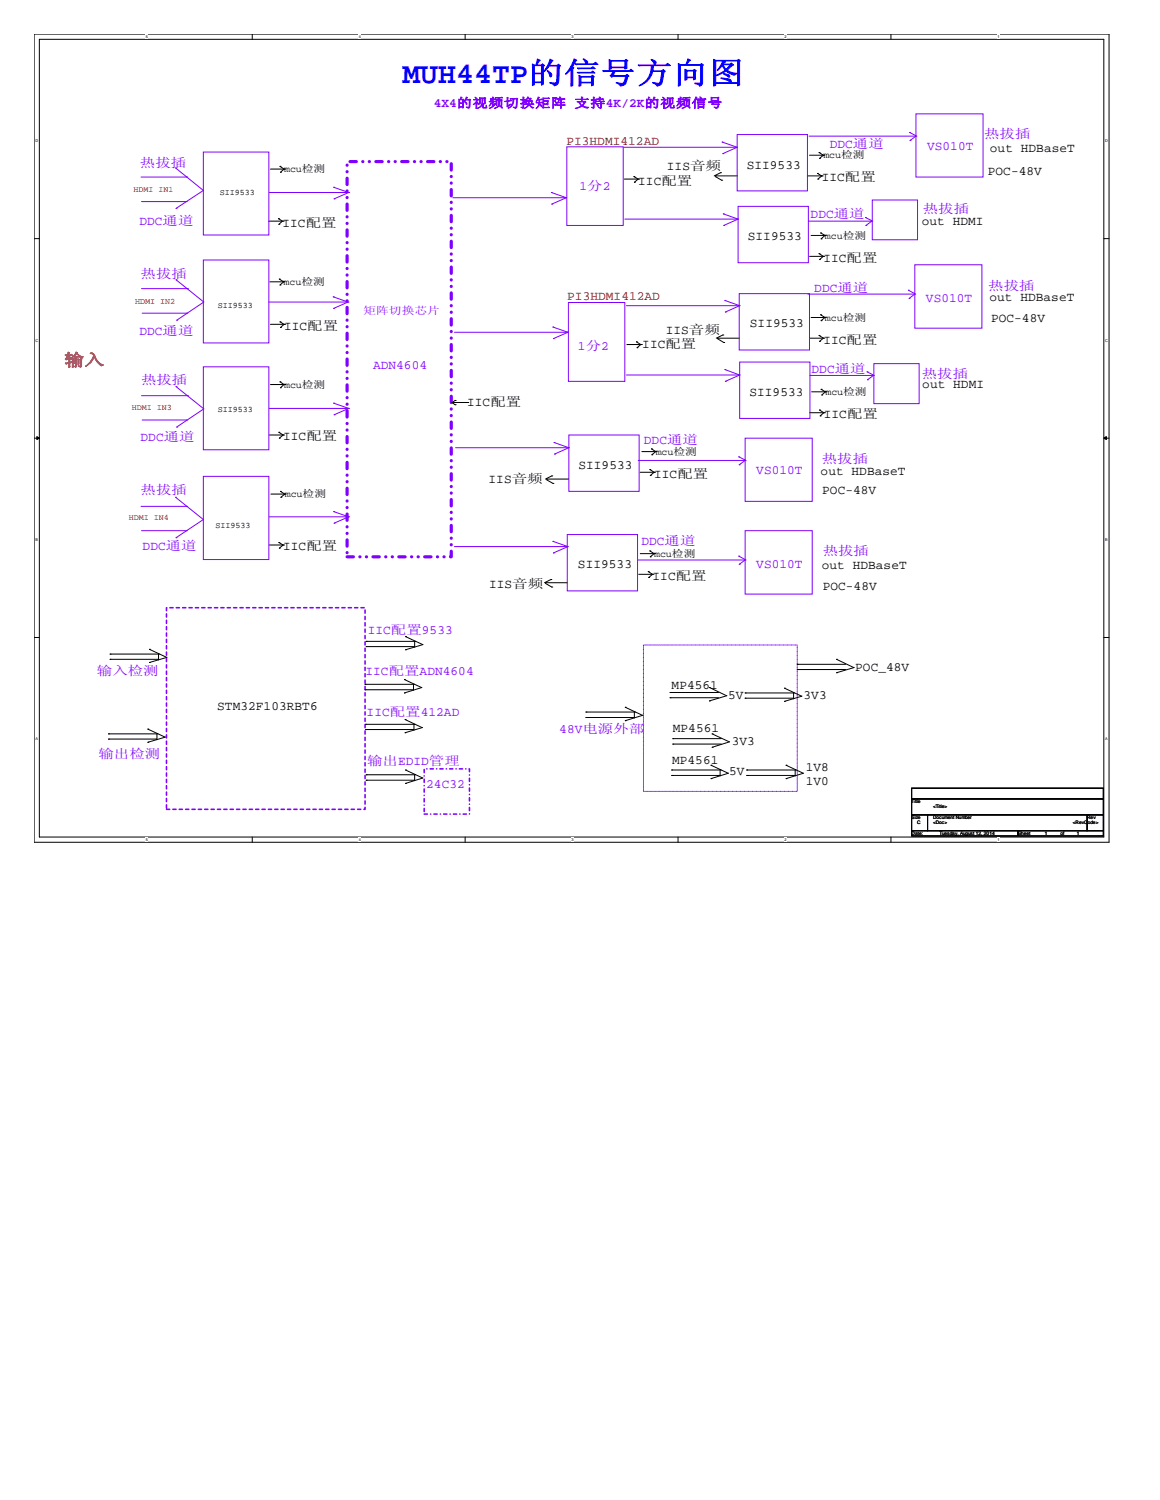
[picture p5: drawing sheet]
<svg xmlns="http://www.w3.org/2000/svg" width="216mm" height="279mm" viewBox="0 0 216 279" stroke-linecap="round" stroke-linejoin="round" font-family="sans-serif">
<path d="M6.3 6.4h200.1v150.5h-200.1zM7.3 7.3h198.1v148.6h-198.1z" fill="none" stroke="#000" stroke-width=".19"/>
<g fill="#fff">
<path d="M27.1 6.5h.4v.8h-.4z"/>
<path d="M27.1 156h.4v.8h-.4z"/>
</g>
<path d="M46.9 6.4v.9M46.9 155.9v1" fill="none" stroke="#000" stroke-width=".19"/>
<g fill="#fff">
<path d="M66.8 6.5h.3v.8h-.3z"/>
<path d="M66.8 156h.3v.8h-.3z"/>
</g>
<path d="M86.6 6.4v.9M86.6 155.9v1" fill="none" stroke="#000" stroke-width=".19"/>
<g fill="#fff">
<path d="M106.4 6.5h.4v.8h-.4z"/>
<path d="M106.4 156h.4v.8h-.4z"/>
</g>
<path d="M126.2 6.4v.9M126.2 155.9v1" fill="none" stroke="#000" stroke-width=".19"/>
<g fill="#fff">
<path d="M146 6.5h.4v.8h-.4z"/>
<path d="M146 156h.4v.8h-.4z"/>
</g>
<path d="M165.8 6.4v.9M165.8 155.9v1" fill="none" stroke="#000" stroke-width=".19"/>
<g fill="#fff">
<path d="M185.6 6.5h.4v.8h-.4z"/>
<path d="M185.6 156h.4v.8h-.4z"/>
<path d="M6.6 25.9h.5v.8h-.5z"/>
<path d="M205.7 25.9h.5v.8h-.5z"/>
<path d="M6.6 63h.5v.8h-.5z"/>
<path d="M205.7 63h.5v.8h-.5z"/>
</g>
<path d="M6.3 44.4h1M205.4 44.4h1" fill="none" stroke="#000" stroke-width=".19"/>
<g fill="#fff">
<path d="M6.6 100.2h.5v.8h-.5z"/>
<path d="M205.7 100.2h.5v.8h-.5z"/>
</g>
<path d="M6.3 81.6h1M205.4 81.6h1" fill="none" stroke="#000" stroke-width=".19"/>
<g fill="#000" stroke="#000" stroke-width=".19">
<path d="M6.9 81.3l.4 .3-.4 .3z" fill-rule="evenodd"/>
<path d="M205.4 81.6l.5-.3v.6z" fill-rule="evenodd"/>
</g>
<g fill="#fff">
<path d="M6.6 137.3h.5v.8h-.5z"/>
<path d="M205.7 137.3h.5v.8h-.5z"/>
</g>
<g fill="none" stroke="#000" stroke-width=".19">
<path d="M50.3 31.5h2.7M52.1 31h.1M52.1 31l.8 .5-.7 .6M52.2 32.1h.1M53 31.5h.1M116.2 33.4h2.7M118 32.9h.1M118 32.9l.8 .5-.7 .6M118.1 34h.1M118.9 33.4h.1M133.1 32.8h.1M133.1 32.8h4.1"/>
<path d="M133.1 32.9l1.2 .7M134.1 32.2h.1M134.1 32.2l-1.2 .6M134.3 33.6h.1M150.4 32.8h2.6M150.7 28.9h2.6M152.1 32.3h.1M152.1 32.3l.9 .5-.8 .6M152.2 33.4h.1M152.4 28.4h.1M152.4 28.4l.8 .5-.7 .6M152.5 29.5h.1"/>
<path d="M153 32.8h.1M153.3 28.9h.1M50 41.2h2.7M50.2 52.5h2.7M51.8 40.7h.1M51.8 40.7l.8 .5-.7 .6M51.9 41.8h.1M52 52h.1M52 52l.8 .5-.7 .6M52.1 59.9h.1M52.1 53.1h.1M52.1 59.9l.8 .5-.7 .6"/>
<path d="M52.7 41.2h.1M52.9 52.5h.1M150.7 47.8h2.6M151 43.9h2.6M151 59.1h2.6M152.4 47.2h.1M152.4 47.2l.8 .6-.7 .5M152.5 48.3h.1M152.7 43.4h.1M152.7 58.6h.1M152.7 43.4l.8 .5-.7 .6M152.7 58.6l.8 .5-.7 .6"/>
<path d="M152.8 44.5h.1M152.8 59.7h.1M153.3 47.8h.1M153.6 43.9h.1M153.6 59.1h.1M50.3 60.4h2.7M50.3 71.6h2.7M52.1 71.1h.1M52.1 71.1l.8 .5-.7 .6M52.2 61h.1M52.2 72.2h.1M53 60.4h.1"/>
<path d="M53 71.6h.1M84.1 75h.1M84.1 75h3.1M84.1 75l.6 .4M84.7 74.6h.1M84.7 75.4h.1M84.7 74.6l-.6 .4M116.7 64.2h2.7M118.4 63.7h.1M118.4 63.7l.9 .5-.7 .6M118.6 64.8h.1M119.4 64.2h.1"/>
<path d="M133.5 63h.1M133.5 63h4.1M133.5 63.1l1.2 .7M134.5 62.4h.1M134.5 62.4l-1.2 .6M134.7 63.8h.1M150.7 63h2.6M150.7 76.9h2.8M151 73h2.8M152.4 62.5h.1M152.4 62.5l.8 .5-.7 .6M152.5 63.6h.1"/>
<path d="M152.5 76.4h.1M152.5 76.4l.8 .5-.6 .6M152.7 77.5h.1M152.8 72.5h.1M152.8 72.5l.8 .5-.6 .6M153 73.6h.1M153.3 63h.1M153.5 76.9h.1M153.8 73h.1M50.1 81h2.7M50.4 92h2.7M51.9 80.5h.1"/>
<path d="M51.9 80.5l.8 .5-.7 .6M52 81.6h.1M52.2 91.5h.1M52.2 91.5l.8 .5-.7 .6M52.3 92.6h.1M52.8 81h.1M53.1 92h.1M101.7 89.2h.1M101.7 89.4l1.2 .6M101.7 89.2h4.1M102.7 88.6h.1M102.7 88.6l-1.2 .6"/>
<path d="M102.9 90h.1M119.2 88h2.6M119.5 84.1h2.6M120.9 87.5h.1M120.9 87.5l.9 .5-.8 .6M121 88.6h.1M121.2 83.6h.1M121.2 83.6l.8 .5-.7 .6M121.3 84.7h.1M121.8 88h.1M122.1 84.1h.1M6.3 118.7h1"/>
<path d="M50.1 101.5h2.7M51.9 101h.1M51.9 101l.8 .5-.7 .6M52 102.1h.1M52.8 101.5h.1M68.2 119.5h.1M68.2 119.5h9M75.5 118.6h.1M75.5 118.6l3.2 1.5M77.2 119.5h.1M77.2 119.5v1.1M101.5 108.5h.1"/>
<path d="M101.5 108.7l1.2 .6M101.5 108.5h4.1M102.5 107.9h.1M102.5 107.9l-1.2 .6M102.7 109.3h.1M118.9 107h2.6M119.2 103.1h2.6M120.6 106.5h.1M120.6 106.5l.9 .5-.8 .6M120.7 107.6h.1M120.9 102.6h.1M120.9 102.6l.9 .5-.8 .6"/>
<path d="M121 103.7h.1M121.5 107h.1M121.8 103.1h.1M205.4 118.7h1M20.2 137.7h.1M20.2 136.7h.1M20.2 137.7h9M20.2 136.7h9M20.5 121.8h.1M20.5 122.8h.1M20.5 121.8h9M20.5 122.8h9"/>
<path d="M27.5 138.3h.1M27.5 135.8h.1M27.5 135.8l3.2 1.5M27.8 120.9h.1M27.8 123.4h.1M27.8 120.9l3.2 1.5M29.2 136.7h.1M29.2 136.7v1.1M29.5 121.8h.1M29.5 121.8v1.1M30.8 137.3l-3.3 1M31.1 122.4l-3.3 1"/>
<path d="M67.9 128.5h.1M67.9 127.5h.1M67.9 128.5h9.1M67.9 127.5h9.1M68 134.9h.1M68 135.9h.1M68 134.9h9M68 135.9h9M68.2 120.4h.1M68.2 120.4h9M75.3 129.1h.1M75.3 126.6h.1"/>
<path d="M75.3 126.6l3.1 1.5M75.4 134h.1M75.4 136.5h.1M75.4 134l3.1 1.5M75.5 121h.1M77 127.5h.1M77 127.5v1.1M77 134.9h.1M77 134.9v1.1M78.5 128.1l-3.2 1M78.7 135.5l-3.3 1M78.7 120.1l-3.2 .9"/>
<path d="M109.1 133.6h.1M109.1 132.6h.1M109.1 133.6h9M109.1 132.6h9M116.4 134.2h.1M116.4 131.7h.1M116.4 131.7l3.1 1.5M118.1 132.6h.1M118.1 132.6v1.1M119.7 133.2l-3.3 1M124.7 130h.1M124.7 129h.1"/>
<path d="M124.7 130h9M124.7 129h9M125.2 138.6h.1M125.2 137.6h.1M125.2 138.6h9M125.2 137.6h9M132 128.1h.1M132 130.6h.1M132 128.1l3.2 1.5M132.5 139.2h.1M132.5 136.7h.1M132.5 136.7l3.2 1.5"/>
<path d="M135.3 129.6l-3.3 1M135.8 138.2l-3.3 1M138.7 130h.1M138.7 129.1h.1M138.7 130h9M138.7 129.1h9M146 130.6h.1M146 128.2h.1M146 128.2l3.2 1.5M147.7 129.1h.1M147.7 129.1v1.1M148.4 124.7h.1"/>
<path d="M148.4 123.7h.1M148.4 124.7h9M148.4 123.7h9M149.3 129.7l-3.3 .9M155.7 125.3h.1M155.7 122.8h.1M155.7 122.8l3.2 1.5M159 124.3l-3.3 1M68.2 144.3h.1M68.2 145.3h.1M68.2 144.3h9M68.2 145.3h9"/>
<path d="M75.5 145.9h.1M75.5 143.4h.1M75.5 143.4l3.2 1.5M77.2 144.3h.1M77.2 144.3v1.1M78.7 144.9l-3.2 1M125 144.4h.1M125 143.4h.1M125 144.4h9M125 143.4h9M132.3 145h.1M132.3 142.5h.1"/>
<path d="M132.3 142.5l3.2 1.5M134 143.4h.1M134 143.4v1.1M135.6 144l-3.3 1M139 144.4h.1M139 143.4h.1M139 144.4h9M139 143.4h9M146.3 145h.1M146.3 142.5h.1M146.3 142.5l3.2 1.5M148 143.4h.1"/>
<path d="M148 143.4v1.1M149.6 144l-3.3 1M169.7 146.8h35.7v2h-35.7zM169.7 148.8h35.7v3h-35.7zM169.7 151.8h2.9v2.9h-2.9zM169.7 154.7h19.8v1h-19.8zM172.6 151.8h29.8v2.9h-29.8zM189.5 154.7h15.9v1h-15.9zM202.4 151.8h3v2.9h-3z"/>
</g>
<g fill="none" stroke="#8000ff" stroke-width=".19">
<path d="M26.2 33h8.6M26.3 37.5h8.4M32.7 31.3h.1M32.7 31.3l5.1 4.2-5 3.3M32.8 38.8h.1M34.7 37.5h.1M34.8 33h.1M37.8 28.3h12.2v15.5h-12.2zM50.1 35.9h14.8M62.1 34.9h.1M62.1 34.9l2.8 1M62.2 37h.1"/>
<path d="M64.9 35.9h.1M64.9 35.9l-2.7 1.1M84.3 36.8h21M102.6 35.9h.1M102.6 35.9l2.8 .9-2.7 1.2M102.7 38h.1M105.3 36.8h.1M105.5 27.3h10.5v14.7h-10.5zM116.1 27.4h21M134.4 26.5h.1M134.4 26.5l2.8 .9-2.7 1.2M134.5 28.6h.1"/>
<path d="M134.6 39.8h.1M134.6 39.8l2.8 1-2.7 1.2M137.1 27.4h.1M137.2 25.1h13.1v10.5h-13.1zM137.4 38.4h13.1v10.5h-13.1zM150.6 25.4h19.9M162.3 37.3h8.5v7.4h-8.5zM169.3 24.7h.1M169.3 24.7l1.2 .6M169.4 26.2h.1M170.5 21.2h12.5v11.8h-12.5zM170.5 25.4h.1"/>
<path d="M170.5 25.4l-1.1 .8M26.3 53.8h8.6M26.5 58.3h8.3M32.8 52.1h.1M32.8 52.1l5.1 4.2-5 3.3M32.9 59.6h.1M34.8 58.3h.1M34.9 53.8h.1M37.8 48.4h12.2v15.5h-12.2zM50 56.3h14.8M62 55.3h.1M62 55.3l2.8 1"/>
<path d="M62.1 57.4h.1M64.8 56.3h.1M64.8 56.3l-2.7 1.1M105.8 56.3h10.5v14.7h-10.5zM116.3 40.8h21M116.6 56.9h21M134.7 42h.1M134.9 56h.1M134.9 56l2.8 .9-2.7 1.2M135 58.1h.1M137.3 40.8h.1M137.6 54.7h13.1v10.5h-13.1z"/>
<path d="M137.6 56.9h.1M150.4 54.8h19.9M150.5 41.2h11.8M161.1 40.5h.1M161.1 40.5l1.2 .6M161.2 42h.1M162.3 41.2h.1M162.3 41.2l-1.1 .8M169.1 54.1h.1M169.1 54.1l1.2 .6M169.2 55.6h.1M170.3 49.3h12.5v11.8h-12.5z"/>
<path d="M170.3 54.8h.1M170.3 54.8l-1.1 .8M26.3 73.7h8.6M26.5 78.2h8.3M32.8 72h.1M32.8 72l5.1 4.2-5 3.3M32.9 79.5h.1M34.8 78.2h.1M34.9 73.7h.1M37.8 68.3h12.2v15.5h-12.2zM50.1 76.1h14.8M62.1 75.1h.1"/>
<path d="M62.1 75.1l2.8 1M62.2 77.3h.1M64.9 76.1h.1M64.9 76.1l-2.7 1.2M84.6 61.9h21M102.9 60.9h.1M102.9 60.9l2.8 1-2.7 1.2M103 63.1h.1M105.6 61.9h.1M116.6 69.8h21M134.9 68.8h.1M134.9 68.8l2.8 1-2.7 1.2"/>
<path d="M135 71h.1M137.6 69.8h.1M137.7 67.4h13v10.5h-13zM150.7 69.9h11.9M161.4 69.3h.1M161.4 69.3l1.2 .5M161.5 70.7h.1M162.6 69.9h.1M162.6 69.9l-1.1 .8M162.6 67.7h8.5v7.5h-8.5zM26.2 94.3h8.6M26.3 98.8h8.4"/>
<path d="M32.7 92.6h.1M32.7 92.6l5.1 4.2-5 3.4M34.7 98.8h.1M34.8 94.3h.1M37.8 88.7h12.2v15.5h-12.2zM50.1 96.3h14.8M62.1 95.3h.1M62.1 95.3l2.8 1M62.2 97.5h.1M64.9 96.3h.1M64.9 96.3l-2.7 1.2M84.8 83.4h21"/>
<path d="M103.1 82.4h.1M103.1 82.4l2.8 1-2.7 1.2M103.2 84.6h.1M105.6 99.6h13.1v10.5h-13.1zM105.8 83.4h.1M105.9 81h13.1v10.5h-13.1zM118.8 85.8h19.9M137.5 85.1h.1M137.5 85.1l1.2 .6M137.6 86.6h.1M138.7 81.6h12.5v11.8h-12.5zM138.7 98.8h12.5v11.9h-12.5z"/>
<path d="M138.7 85.8h.1M138.7 85.8l-1.1 .8M32.8 100.2h.1M84.6 101.8h21M102.9 100.8h.1M102.9 100.8l2.8 1-2.7 1.2M103 103h.1M105.6 101.8h.1M118.8 104.3h19.9M137.5 103.6h.1M137.5 103.6l1.2 .6M137.6 105.1h.1"/>
<path d="M138.7 104.3h.1M138.7 104.3l-1.1 .8"/>
</g>
<path d="M64.6 30.1h19.4v73.6h-19.4z" fill="none" stroke="#8000ff" stroke-width=".59" stroke-dasharray="1.2 1.2 0 1.2 0 1.2"/>
<path d="M31 113.2h36.9v37.5h-36.9z" fill="none" stroke="#8000ff" stroke-width=".3" stroke-dasharray=".6 .6"/>
<path d="M79 143.2h8.4v8.4h-8.4z" fill="none" stroke="#8000ff" stroke-width=".3" stroke-dasharray=".6 .6 0 .6"/>
<path d="M119.8 120.1h28.6v27.3h-28.6z" fill="none" stroke="#8000ff" stroke-width=".19" stroke-dasharray=".2 .2 0 .2 0 .2"/>
<text font-size="5.5" fill="#00f" x="74.9" y="15.5">MUH44TP的信号方向图</text>
<text font-size="3.1" fill="#f00" x="12" y="68.1">输入</text>
<g font-size="2.4" fill="#8000ff">
<text x="80.7" y="20">4X4的视频切换矩阵 支持4K/2K的视频信号</text>
<text x="154.4" y="27.6">DDC通道</text>
<text x="172.6" y="27.9">VS010T</text>
<text x="183.2" y="25.7">热拔插</text>
<text x="26" y="31">热拔插</text>
<text x="107.9" y="35.4">1分2</text>
<text x="26" y="41.8">DDC通道</text>
<text x="150.9" y="40.6">DDC通道</text>
<text x="171.7" y="39.6">热拔插</text>
<text x="26.2" y="51.7">热拔插</text>
<text x="151.6" y="54.3">DDC通道</text>
<text x="172.3" y="56.2">VS010T</text>
<text x="183.9" y="54.1">热拔插</text>
<text x="26" y="62.3">DDC通道</text>
<text x="107.6" y="65.1">1分2</text>
<text x="26.2" y="71.5">热拔插</text>
<text x="69.4" y="68.7">ADN4604</text>
<text x="151" y="69.5">DDC通道</text>
<text x="171.6" y="70.4">热拔插</text>
<text x="26.2" y="82.1">DDC通道</text>
<text x="119.8" y="82.7">DDC通道</text>
<text x="140.8" y="88.3">VS010T</text>
<text x="153" y="86.3">热拔插</text>
<text x="26.2" y="92">热拔插</text>
<text x="119.4" y="101.6">DDC通道</text>
<text x="26.5" y="102.4">DDC通道</text>
<text x="140.8" y="105.7">VS010T</text>
<text x="153.1" y="103.4">热拔插</text>
<text x="68.5" y="118.1">IIC配置9533</text>
<text x="18" y="125.8">输入检测</text>
<text x="68" y="125.8">IIC配置ADN4604</text>
<text x="68.2" y="133.3">IIC配置412AD</text>
<text x="104.1" y="136.6">48V电源外部</text>
<text x="18.3" y="141.1">输出检测</text>
<text x="68.3" y="142.6">输出EDID管理</text>
<text x="79.3" y="146.7">24C32</text>
</g>
<g font-size="2.4" fill="#800000">
<text x="105.4" y="27">PI3HDMI412AD</text>
<text x="105.6" y="55.8">PI3HDMI412AD</text>
</g>
<g font-size="2.4">
<text x="184.2" y="28.2">out HDBaseT</text>
<text x="118.8" y="34.4">IIC配置</text>
<text x="124.1" y="31.6">IIS音频</text>
<text x="139" y="31.4">SII9533</text>
<text x="153" y="33.8">IIC配置</text>
<text x="183.9" y="32.5">POC-48V</text>
<text x="171.6" y="41.8">out HDMI</text>
<text x="52.6" y="42.2">IIC配置</text>
<text x="139.2" y="44.8">SII9533</text>
<text x="153.2" y="48.8">IIC配置</text>
<text x="184.1" y="56.1">out HDBaseT</text>
<text x="52.9" y="61.4">IIC配置</text>
<text x="119.5" y="64.8">IIC配置</text>
<text x="123.9" y="62.1">IIS音频</text>
<text x="139.6" y="60.8">SII9533</text>
<text x="153.2" y="64">IIC配置</text>
<text x="184.4" y="60">POC-48V</text>
<text x="87" y="75.7">IIC配置</text>
<text x="139.5" y="73.8">SII9533</text>
<text x="153.3" y="77.9">IIC配置</text>
<text x="171.7" y="72.2">out HDMI</text>
<text x="52.7" y="82">IIC配置</text>
<text x="90.9" y="90">IIS音频</text>
<text x="107.7" y="87.4">SII9533</text>
<text x="121.8" y="89">IIC配置</text>
<text x="152.7" y="88.6">out HDBaseT</text>
<text x="153" y="92">POC-48V</text>
<text x="52.7" y="102.5">IIC配置</text>
<text x="107.6" y="105.7">SII9533</text>
<text x="121.5" y="108">IIC配置</text>
<text x="153" y="105.9">out HDBaseT</text>
<text x="91" y="109.5">IIS音频</text>
<text x="153.1" y="110">POC-48V</text>
<text x="159.2" y="125">POC_48V</text>
<text x="125" y="128.3">MP4561</text>
<text x="135.5" y="130.3">5V</text>
<text x="149.6" y="130.3">3V3</text>
<text x="40.4" y="132.2">STM32F103RBT6</text>
<text x="125.2" y="136.3">MP4561</text>
<text x="125.1" y="142.3">MP4561</text>
<text x="136.2" y="138.7">3V3</text>
<text x="150" y="143.6">1V8</text>
<text x="135.7" y="144.4">5V</text>
<text x="150" y="146.2">1V0</text>
</g>
<g font-size="1.9">
<text x="153.2" y="29.5">mcu检测</text>
<text x="52.9" y="32.1">mcu检测</text>
<text x="153.5" y="44.4">mcu检测</text>
<text x="52.8" y="53.1">mcu检测</text>
<text x="153.5" y="59.7">mcu检测</text>
<text x="52.9" y="72.2">mcu检测</text>
<text x="153.6" y="73.6">mcu检测</text>
<text x="122" y="84.7">mcu检测</text>
<text x="53" y="92.6">mcu检测</text>
<text x="121.8" y="103.7">mcu检测</text>
</g>
<text font-size="1.9" fill="#8000ff" x="67.6" y="58.5">矩阵切换芯片</text>
<g font-size="1.6" fill="#f00">
<text x="24.8" y="35.7">HDMI IN1</text>
<text x="25.1" y="56.7">HDMI IN2</text>
<text x="24.6" y="76.4">HDMI IN3</text>
<text x="24" y="96.8">HDMI IN4</text>
</g>
<g font-size="1.6">
<text x="40.9" y="36.4">SII9533</text>
<text x="40.5" y="57.4">SII9533</text>
<text x="40.5" y="76.7">SII9533</text>
<text x="40.1" y="98.4">SII9533</text>
</g>
<g font-size=".9">
<text x="169.7" y="149.6">Title</text>
<text x="169.7" y="155.5">Date:</text>
<text x="169.7" y="152.6">Size</text>
<text x="170.7" y="153.5">C</text>
<text x="173.7" y="152.6">Document Number</text>
<text x="173.7" y="153.5">&lt;Doc&gt;</text>
<text x="173.7" y="150.6">&lt;Title&gt;</text>
<text x="174.8" y="155.5">Tuesday, August 12, 2014</text>
<text x="189.5" y="155.5">Sheet</text>
<text x="194.4" y="155.5">1</text>
<text x="197.4" y="155.5">of</text>
<text x="199.7" y="153.5">&lt;RevC</text>
<text x="200.4" y="155.5">1</text>
<text x="202.4" y="152.6">Rev</text>
<text x="202.5" y="153.5">ode&gt;</text>
</g>
<g font-size=".7">
<text x="27.1" y="7.1">5</text>
<text x="66.8" y="7.1">4</text>
<text x="106.4" y="7.1">3</text>
<text x="146" y="7.1">2</text>
<text x="185.6" y="7.1">1</text>
<text x="6.6" y="26.5">D</text>
<text x="205.7" y="26.5">D</text>
<text x="6.6" y="63.6">C</text>
<text x="205.7" y="63.6">C</text>
<text x="6.6" y="100.8">B</text>
<text x="205.7" y="100.8">B</text>
<text x="6.6" y="137.9">A</text>
<text x="205.7" y="137.9">A</text>
<text x="27.1" y="156.7">5</text>
<text x="66.8" y="156.7">4</text>
<text x="106.4" y="156.7">3</text>
<text x="146" y="156.7">2</text>
<text x="185.6" y="156.7">1</text>
</g>
</svg>
